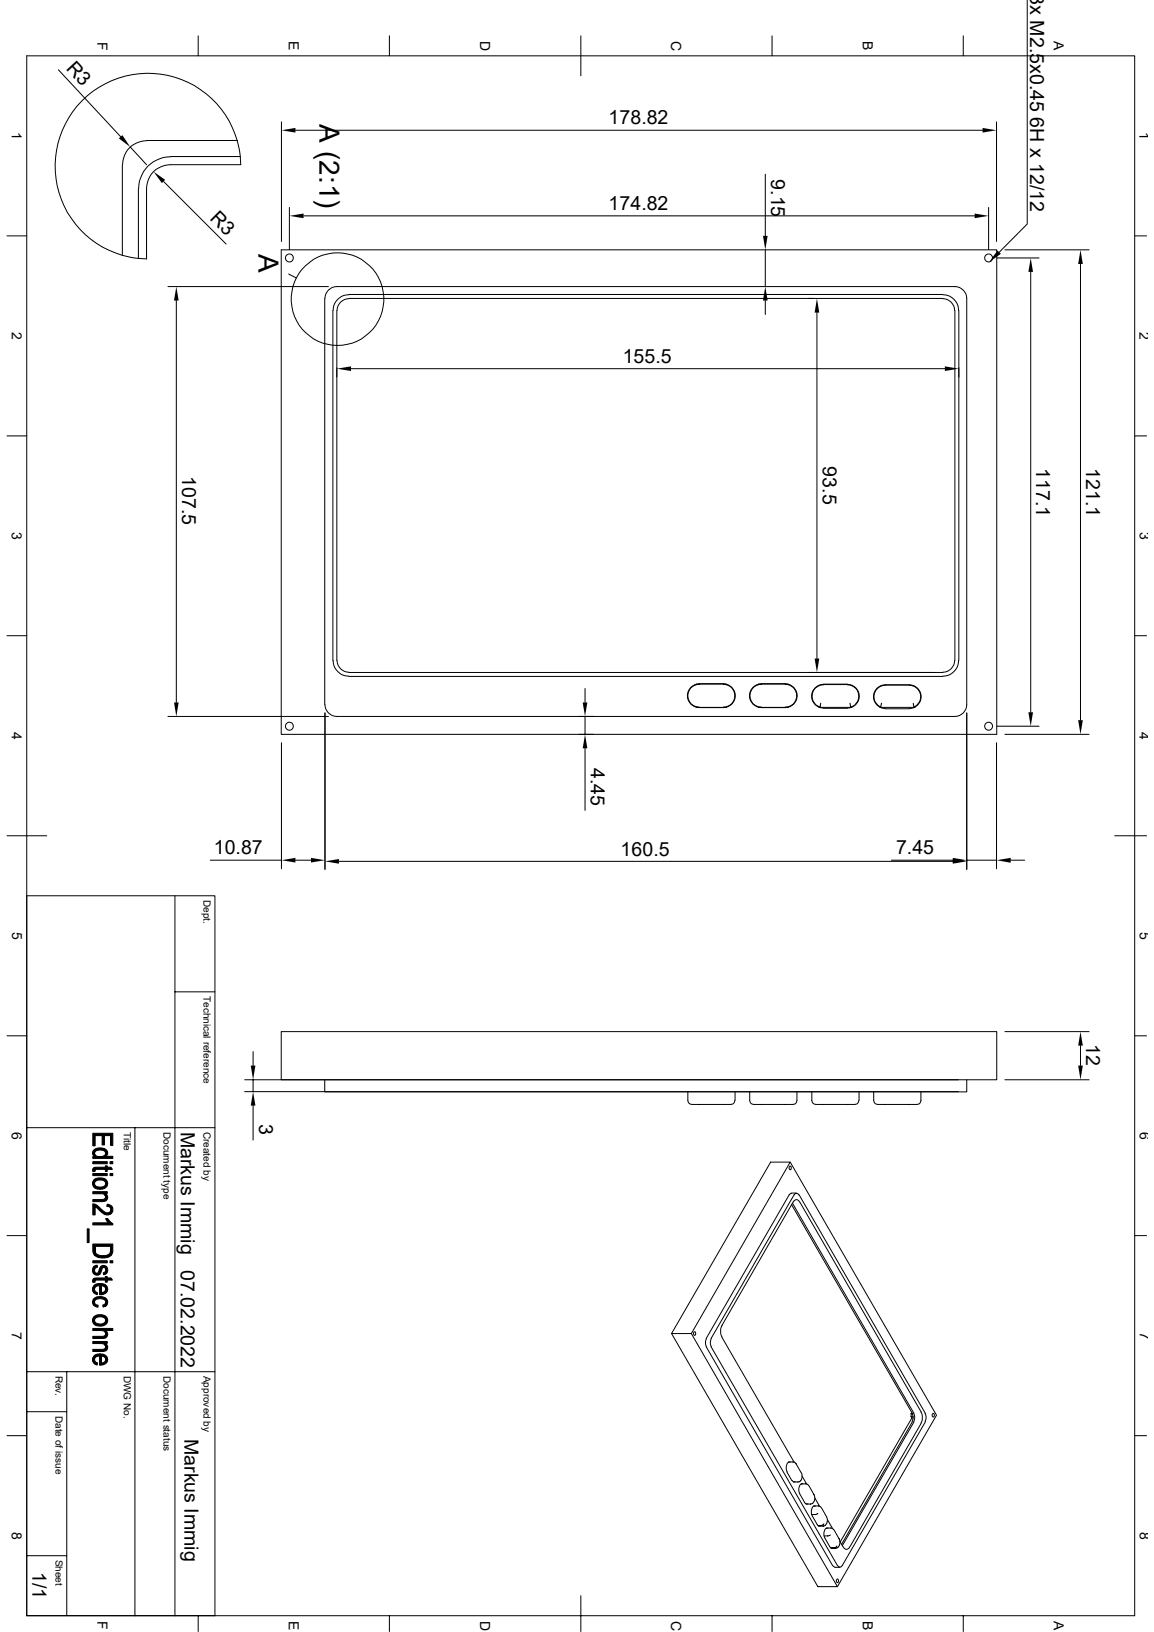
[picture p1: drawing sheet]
<svg xmlns="http://www.w3.org/2000/svg" width="210mm" height="297mm" viewBox="0 0 210 297" stroke-linecap="round" stroke-linejoin="round" font-family="sans-serif">
<g fill="none" stroke="#000" stroke-width=".18">
<path d="M4.9 10.2h201.6v283.8h-201.6zM10.6 12.7l11.4 12.2M15 18.3a16.9 16.9 0 0 1 18.3-3.7 16.9 16.9 0 0 1 10.5 15.4h-12.8a4.3 4.3 0 0 0-4.3 4.3v12.8a16.9 16.9 0 0 1-15.5-10.5 16.9 16.9 0 0 1 3.8-18.3zM36.1 6.5v3.7M70.9 6.5v3.7M105.7 6.5v7.3M140.5 6.5v3.7M175.3 6.5v3.7M186.9 0v40.8l-5 5.1M22.3 30v16.4M23.7 26.8l3 3.2M25.2 34.3v12.7"/>
<path d="M26.7 25.6h16.4M26.7 25.6a4.3 4.3 0 0 0-4.4 4.4M29.8 33l11.3 11.4M31 28.5a5.8 5.8 0 0 0-5.8 5.8M31 28.5h12.7M51.2 22.2v21.7M52.7 37.8v7.6M53.8 23.7h125M55.2 39.3h122.2M139.3 31.7v11.2M179.9 37.8v7.6M181.4 22.2v21.7"/>
<path d="M1.3 42.9h3.6M30.6 52.2h29.2M32.1 54.7v73.1M51.2 45.5h130.2v88.1h-130.2zM52.5 49.9l1.4 .7M59.1 54.3v73.9M59.1 54.3a2.17 2.17 0 0 1 2.2-2.1h112.5a2.17 2.17 0 0 1 2.1 2.1v73.9a2.17 2.17 0 0 1-2.1 2.2h-112.5a2.17 2.17 0 0 1-2.2-2.2M60.6 56.5v63.7M61.3 56.5v63.7M63.5 53.6h108.1M63.5 54.3h108.1M63.5 54.4a2.17 2.17 0 0 0-2.2 2.1"/>
<path d="M63.5 53.6a2.89 2.89 0 0 0-2.9 2.9M139.3 45.5v6.7M139.3 54.7v2.5M148.7 56.9v62.9M171.6 53.6a2.89 2.89 0 0 1 2.9 2.9M171.6 54.4a2.17 2.17 0 0 1 2.1 2.1M173.8 56.5v63.7M174.5 56.5v63.7M181.4 46.9h7.7M182.9 45.5h15.3M187.6 49.5v80.1M196.6 48v83.1"/>
<path d="M206.5 42.9h2.2M1.3 79.3h3.6M63.9 67.1h108.1M206.5 79.3h2.2M1.3 115.7h3.6M206.5 115.7h2.2M30.6 130.4h29.2M51.2 135.2v22.9M59.1 129.8v28.5M60.6 120.2a2.89 2.89 0 0 0 2.9 2.9M61.3 120.2a2.17 2.17 0 0 0 2.2 2.1M63.5 123.1h108.1"/>
<path d="M63.5 122.4h108.1M105.4 133.6h2.6M106.5 125.3v2.5M106.5 130.4v3.2M106.5 136.2v11.3M126.7 124.5h5.5M127.3 124.4h4.4M127.3 124.5a2.16 2.16 0 0 0-2.2 2.1 2.16 2.16 0 0 0 2.2 2.2l4.9-.1M127.3 124.5a2.07 2.07 0 0 0-2.1 2.1 2.07 2.07 0 0 0 2.1 2.1M131.7 124.5a2.16 2.16 0 0 1 2.1 2.1 2.16 2.16 0 0 1-2.1 2.2l-5-.1M131.7 124.5a2.07 2.07 0 0 1 2 2.1 2.07 2.07 0 0 1-2 2.1M138 128.7h5.5"/>
<path d="M138 124.5h5.5M138.6 124.4h4.3M138.6 124.5a2.16 2.16 0 0 0-2.2 2.1 2.16 2.16 0 0 0 2.2 2.2M138.6 124.5a2.07 2.07 0 0 0-2.1 2.1 2.07 2.07 0 0 0 2.1 2.1M142.9 124.5a2.16 2.16 0 0 1 2.2 2.1 2.16 2.16 0 0 1-2.2 2.2M142.9 124.5a2.07 2.07 0 0 1 2.1 2.1 2.07 2.07 0 0 1-2.1 2.1M149 128.7h.2M149.4 128l-.2 .7M149.9 124.5h4.3M149.9 128.9h4.3M149.9 124.6h4.3M149.9 124.5a2.16 2.16 0 0 0-2.2 2.2 2.16 2.16 0 0 0 2.2 2.2"/>
<path d="M149.9 124.6a2.08 2.08 0 0 0-2.1 1.8 2.08 2.08 0 0 0 1.5 2.3M154.2 124.6a2.08 2.08 0 0 1 2.1 1.8 2.08 2.08 0 0 1-1.5 2.3M154.2 124.5a2.16 2.16 0 0 1 2.2 2.2 2.16 2.16 0 0 1-2.2 2.2M154.7 128l.1 .7h-5.6M154.8 128.7h.2M160.1 128.7h.2M160.3 128.7h6.2M160.4 128l-.1 .7M161.1 129h4.4M161.1 124.7h4.4M161.1 124.7a2.08 2.08 0 0 0-2 1.7 2.08 2.08 0 0 0 1.2 2.3M165.5 124.7a2.08 2.08 0 0 1 2 1.7 2.08 2.08 0 0 1-1.2 2.3"/>
<path d="M165.5 128.9a2.16 2.16 0 0 0 2.1-2.1 2.16 2.16 0 0 0-2.1-2.2h-4.4a2.16 2.16 0 0 0-2.1 2.2 2.16 2.16 0 0 0 2.1 2.1M166.2 128l.2 .7M173.7 120.2a2.17 2.17 0 0 1-2.1 2.1M174.5 120.2a2.89 2.89 0 0 1-2.9 2.9M175.9 129.8v28.5M181.4 135.2v22.9M181.4 132.2h7.7M182.9 133.6h15.3M1.3 152.1h7.2M38.3 156.5h12.9M53.8 156.5h2.8M61.7 156.8h111.7"/>
<path d="M162.2 156.5h11.2M175.9 156.5h5.5M183.9 156.5h2.6M202.9 152.1h5.8M4.9 163h34.2v131M31.8 163v131M1.3 188.5h3.6M31.8 180.5h7.3M44.5 196.5h129.9M44.5 198.7h129.9M46.1 191.4v2.5M46.1 196.5v2.2"/>
<path d="M51.2 187.7h130.2v8.8h-130.2zM59.1 196.5v2.2h116.8v-2.2M125.2 198.7v1.6a.91 .91 0 0 0 1.2 .7h5.3a2.61 2.61 0 0 0 1.8-.2l.2-.5M133.8 198.7v1.6M145 198.7v1.6a.75 .75 0 0 1-.9 .7h-5.5a2.85 2.85 0 0 1-1.9-.2l-.3-.5v-1.6M147.7 198.7v1.6a.91 .91 0 0 0 1.3 .7h5.2a2.61 2.61 0 0 0 1.9-.2l.2-.5M156.3 198.7v1.6M159 198.7v1.6a.93 .93 0 0 0 1.3 .7h5.2a2.85 2.85 0 0 0 1.9-.2l.2-.5v-1.6M182.9 187.7h15.3M182.9 196.5h15.3M196.6 190.3v3.6M206.5 188.5h2.2"/>
<path d="M4.9 205.2h34.2M24.6 205.2v88.8M46.1 201.2v6.3M143.6 217.4l-15.1 26.2M143.7 212.3a.3 .3 0 0 1 .3 .3 .3 .3 0 0 1-.3 .3l-.1-.3zM143.8 211.5l26.6 46.1-18 31.2M144.1 217.2l-.5 .3M144.1 219.2l21.9 38M144.1 217.1h.8M144.2 219l22.1 38.2M144.4 218.7l-13 22.6M144.4 218.7a.57 .57 0 0 1 .5-.4 .57 .57 0 0 1 .6 .4"/>
<path d="M144.5 217.5l.4-.3 .5 .3M144.5 217.4l-15.1 26.2M145.4 217.4l23 39.8M145.5 218.7l22.1 38.3M1.3 224.9h3.6M206.5 224.9h2.2M4.9 256.9h7.2M4.9 249.6h34.2M12.1 249.6v44.4M122.2 242.7h3.6l18-31.2h-3.5l-18.1 31.2 26.6 46.1h3.6l-26.6-46.1M126.3 242.4a.3 .3 0 0 1 .3 .3 .3 .3 0 0 1-.3 .3l-.1-.3zM128.5 245.1l23 39.8"/>
<path d="M128.6 243.6l-.2 .5 .2 1M129.4 245.1l23 39.8M129.5 243.6l-.2 .5 .2 1M131.4 243.3l13.1 22.8M131.4 241.3a2.16 2.16 0 0 0 0 2M165.8 257.3v.5M165.9 257.1l-.1 .2h.3M165.9 258.1l-13 22.5M166 257.2l.2 .5-.2 1M166 258.8l-12.8 22.3M166.2 257.8h-.4l.1 .3h.3M166.3 257.2l.2 .5-.2 1"/>
<path d="M166.3 258.8l-13 22.5M167.6 257a2.16 2.16 0 0 1 0 2M167.6 259l-13 22.6M168.4 257.2l.1 .5-.1 1M168.4 258.8l-15.1 26.1-.4 .3-.5-.3M169.8 257.3a.3 .3 0 0 1 .3 .3 .3 .3 0 0 1-.3 .3l-.2-.3zM1.3 261.3h3.6M143.2 267.9l.9 1.6M143.5 266.1h.1M143.5 266.1h1l.2 .1 1.3 2.2v.5l-.4 .7-.2 .1h-1M143.8 266.1a.88 .88 0 0 0-.7 1.3l.2 .5M144.1 269.4l.3 .3h.3"/>
<path d="M144.4 269.7h.1M145.8 270.1h.1M145.8 270h.9l.4 .2 1.2 2.1v.7l-.4 .6-1.2 .1M146 268.6l.8 1.5M146.1 270.1a.88 .88 0 0 0-.7 1.3l1 2 .3 .3h.3M146.7 273.7h.1M148.1 274.1h.1M148.1 274.1h.9l.4 .1 1.1 2.1v.7l-.3 .6-1.2 .1M148.3 272.6l.8 1.5M148.4 274.1a.88 .88 0 0 0-.7 1.3l1 2.1 .3 .2h.3M148.8 275.4l-.3 .2h-.8M149 277.7h.1"/>
<path d="M149.9 277.3l-.3 .3h-.8M150.4 278.1h.1M150.4 278.1h.9l.4 .2 1.1 2v.8l-.3 .5-1.2 .2M150.6 276.6l.9 1.6M150.7 278.1a.88 .88 0 0 0-.8 1.3l1.1 2.1 .3 .2h.3M151.1 279.4l-.3 .1h-.9M206.5 261.3h2.2M4.9 283.1h7.2M36.1 294v2.9M70.9 294v2.9M105.7 290.4v6.5M140.5 294v2.9"/>
<path d="M151.3 281.7h.1M151.6 284.9l.4 .3M152 285.2h.9M152.3 281.3l-.3 .4h-.8M152.3 287.4a.3 .3 0 0 1 .3 .3 .3 .3 0 0 1-.3 .3l-.1-.3zM152.8 280.5l.7 1.1M153.5 281.6a.57 .57 0 0 0 .6 .4 .57 .57 0 0 0 .5-.4M175.3 294v2.9"/>
<circle cx="52.7" cy="46.9" r=".72"/>
<circle cx="61.4" cy="54.4" r="8.4"/>
<circle cx="179.9" cy="46.9" r=".72"/>
<circle cx="52.7" cy="132.2" r=".72"/>
<circle cx="179.9" cy="132.2" r=".72"/>
</g>
<g fill="#000" stroke="#000" stroke-width=".18">
<path d="M17.1 209.3l.1-.1v1.3a.74 .74 0 0 1-.1-1.2z" fill-rule="evenodd"/>
<path d="M17 212.6l.3-.1v.7h-.4l-.1-.3z" fill-rule="evenodd"/>
<path d="M19.2 217.2v.6z" fill-rule="evenodd"/>
<path d="M17.2 214.6a2.16 2.16 0 0 1 2 0v.8a1.14 1.14 0 0 0-1.8-.5l-.2 .5z" fill-rule="evenodd"/>
<path d="M16.9 216.9h2.6v.3h-.3l-.1 .4-.2-.3h-.3h-1.7z" fill-rule="evenodd"/>
<path d="M16.9 211.4h2.6v.4h-2.6z" fill-rule="evenodd"/>
<path d="M16.9 213.6h2.6v.4h-2.6z" fill-rule="evenodd"/>
<path d="M17.3 209.1l.5-.1a1.38 1.38 0 0 1 1.8 .8l-.1 .4-.3 .2v-.5a1.04 1.04 0 0 0-1.3-.6l-.5 .2-.2 .4z" fill-rule="evenodd"/>
<path d="M17.1 214.8l.1-.2v.8a1.17 1.17 0 0 0 1.8 .5l.2-.4v-.9a1.04 1.04 0 0 1 .3 1.3 1.04 1.04 0 0 1-1.2 .6 1.14 1.14 0 0 1-1.1-.4 1.14 1.14 0 0 1-.3-1.1z" fill-rule="evenodd"/>
<path d="M16.9 218.3h1.7a.5 .5 0 0 0 .6-.5v-.5a.81 .81 0 0 1 .3 1 .81 .81 0 0 1-1 .4h-1.6z" fill-rule="evenodd"/>
<path d="M17.3 212.5l1.9-.1v-.2h.3v.2h.7l.2 .4h-.9v.4h-.3v-.4h-1.8l-.1 .2z" fill-rule="evenodd"/>
<path d="M16.9 206.2h3.6v2.2h-.4v-1.7h-1.1v1.7h-.4v-1.7h-1.3v1.8h-.4z" fill-rule="evenodd"/>
<path d="M17.2 210.1a1.29 1.29 0 0 0 2-.1v.4h1.3v.4h-3.6v-.3h.3z" fill-rule="evenodd"/>
<path d="M20 211.4h.5v.4h-.5z" fill-rule="evenodd"/>
<path d="M20 213.6h.5v.4h-.5z" fill-rule="evenodd"/>
<path d="M15.9 223.6h.3v2.5h-.3z" fill-rule="evenodd"/>
<path d="M16.9 232.8l.4-.2v.7l-.4 .1z" fill-rule="evenodd"/>
<path d="M17.2 230.4l.5-.1v.3l-.3 .2-.2 .4z" fill-rule="evenodd"/>
<path d="M17.1 233.9h.1v.9l.2 .3 .3 .1v.4a1.01 1.01 0 0 1-.6-1.7z" fill-rule="evenodd"/>
<path d="M17.1 236.3h.1v.7l.2 .4 .5 .1-.1 .4a.95 .95 0 0 1-.9-.5 .95 .95 0 0 1 .2-1.1z" fill-rule="evenodd"/>
<path d="M17.3 233.8a1.98 1.98 0 0 1 1.9 .1v.7l-.1-.4-.6-.2v1.6h-.4v-1.6l-.6 .1-.3 .6z" fill-rule="evenodd"/>
<path d="M17.2 239.6a1.89 1.89 0 0 1 2 0v.7a1.13 1.13 0 0 0-1.7-.5l-.3 .5z" fill-rule="evenodd"/>
<path d="M17 230.6l.2-.2v.8a.44 .44 0 0 0 .5 .5 .44 .44 0 0 0 .3-.6 .8 .8 0 0 1 1.3-.7l-.1 .7a.35 .35 0 0 0-.3-.4 .35 .35 0 0 0-.4 .4 .95 .95 0 0 1-1 1 .97 .97 0 0 1-.5-1.5z" fill-rule="evenodd"/>
<path d="M19.2 237l.1 .7-.5 .2-.1-.4 .4-.1z" fill-rule="evenodd"/>
<path d="M16.9 229.4h2.6v.4h-2.6z" fill-rule="evenodd"/>
<path d="M19.3 230.4a.87 .87 0 0 1 .3 .9 .87 .87 0 0 1-.8 .7l.1-.4a.36 .36 0 0 0 .3-.5z" fill-rule="evenodd"/>
<path d="M18.5 234v1.2h.4l.2-.3 .1-1a.99 .99 0 0 1 .3 1.1 .99 .99 0 0 1-1 .6z" fill-rule="evenodd"/>
<path d="M17.2 236.3a1.72 1.72 0 0 1 2.4 .4l-.1 .7-.2 .3-.1-.7a1.06 1.06 0 0 0-1.5-.6l-.4 .2-.1 .4z" fill-rule="evenodd"/>
<path d="M19.2 221.8h.4l.2 .2-.1 .5z" fill-rule="evenodd"/>
<path d="M17.3 226.8v.7a1.22 1.22 0 0 0 1.7 1 .97 .97 0 0 0 1.1-1l.1 1a2.59 2.59 0 0 1-2.9 0z" fill-rule="evenodd"/>
<path d="M16.9 219.1h.1a5.1 5.1 0 0 1 2 1.5 .73 .73 0 0 0 1.2-.5v.8a1.55 1.55 0 0 1-2.1-.6l-.8-.7v1.5h-.4z" fill-rule="evenodd"/>
<path d="M17.3 232.6h1.9v-.3h.3v.3h.7l.2 .4h-.9v.3h-.3v-.3h-1.7l-.2 .2z" fill-rule="evenodd"/>
<path d="M19.5 219.2a.98 .98 0 0 1 1 .6 .98 .98 0 0 1-.3 1.1v-.9l-.3-.3-.5-.2z" fill-rule="evenodd"/>
<path d="M16.9 222.5h2.8l.1-.5 .7 .7v.2h-3.6z" fill-rule="evenodd"/>
<path d="M16.9 226.4h3.6v1.4l-.2 .5-.1 .2-.1-1.7h-2.8v1.7h-.1l-.3-.7z" fill-rule="evenodd"/>
<path d="M20 229.4h.5v.4h-.5z" fill-rule="evenodd"/>
<path d="M17.1 246.8l.1-.1v.8a.49 .49 0 0 0 .5 .5v.4a.97 .97 0 0 1-.8-.6 .97 .97 0 0 1 .2-1z" fill-rule="evenodd"/>
<path d="M19.2 244.5v.6z" fill-rule="evenodd"/>
<path d="M17.2 246.7a1.89 1.89 0 0 1 2 0v.7l-.2-.5-.5-.1v1.6l-.2 .1h-.2v-1.7l-.7 .2-.2 .4z" fill-rule="evenodd"/>
<path d="M16.9 244.1h2.6v.4h-.3l-.1 .4-.2-.3-.4-.1h-1.6z" fill-rule="evenodd"/>
<path d="M17.1 239.6h.1v.7a1.17 1.17 0 0 0 1.8 .4l.2-.3v-.8a1.04 1.04 0 0 1 .3 1.2 1.04 1.04 0 0 1-1.3 .5 1.1 1.1 0 0 1-1.2-.4 1.1 1.1 0 0 1 .1-1.3z" fill-rule="evenodd"/>
<path d="M16.9 243.2h1.9a.43 .43 0 0 0 .4-.5v-.6a.79 .79 0 0 1 .3 1 .79 .79 0 0 1-.9 .5h-1.7z" fill-rule="evenodd"/>
<path d="M16.9 245.6l2-.1 .3-.2v-.8a.81 .81 0 0 1 .3 1.1 .81 .81 0 0 1-1 .4h-1.6z" fill-rule="evenodd"/>
<path d="M18.5 246.8v1.2h.2l.4-.1 .1-.3v-.9a.99 .99 0 0 1 .3 1.1 .99 .99 0 0 1-1 .6z" fill-rule="evenodd"/>
<path d="M16.9 241.8h3.6v.3h-1.3v.6l-.2-.3-.2-.2-1.9-.1z" fill-rule="evenodd"/>
</g>
<g fill="#000">
<path d="M21.6 25.2l.7-.6 1.4 2.2zM27.9 31.2l2.2 1.5-.6 .6zM51.2 23.7l2.6-.4v.8zM52.7 39.3l2.5-.4v.8zM177.4 38.9l2.5 .4-2.5 .4zM178.8 23.3l2.6 .4-2.6 .4zM32.1 52.2l.4 2.5h-.8zM139.3 52.2l.4 2.5h-.8zM138.9 42.9h.8l-.4 2.6zM148.7 54.3l.4 2.6h-.8zM181.5 45.6l.7 .6-2.2 1.5zM187.6 46.9l.4 2.6h-.8z"/>
<path d="M196.6 45.5l.5 2.5h-.9zM61.3 67.1l2.6-.4v.8zM172 66.7l2.5 .4-2.5 .4zM148.3 119.8h.8l-.4 2.6zM31.7 127.8h.8l-.4 2.6zM106 127.8h.9l-.4 2.6zM106.5 133.6l.4 2.6h-.9zM187.2 129.6h.8l-.4 2.6zM196.2 131.1h.9l-.5 2.5zM51.2 156.5l2.6-.4v.9zM56.6 156.1l2.5 .4-2.5 .5zM59.1 156.8l2.6-.5v.9z"/>
<path d="M173.4 156.3l2.5 .5-2.5 .4zM173.4 156.1l2.5 .4-2.5 .5zM181.4 156.5l2.5-.4v.9zM45.6 193.9h.9l-.4 2.6zM196.6 187.7l.5 2.6h-.9zM196.2 193.9h.9l-.5 2.6zM46.1 198.7l.4 2.5h-.9z"/>
</g>
<g font-size="5.1">
<text x="58.1" y="22.6" transform="rotate(90 58.1 22.6)">A (2:1)</text>
<text x="47.1" y="46.3" transform="rotate(90 47.1 46.3)">A</text>
</g>
<g font-size="3.6">
<text x="187.5" y="1" transform="rotate(90 187.5 1)">x M2.5x0.45 6H x 12/12</text>
<text x="11.9" y="12.5" transform="rotate(47 11.9 12.5)">R3</text>
<text x="110.7" y="22.6">178.82</text>
<text x="140.3" y="32.6" transform="rotate(90 140.3 32.6)">9.15</text>
<text x="38.1" y="39.8" transform="rotate(45 38.1 39.8)">R3</text>
<text x="110.7" y="38.2">174.82</text>
<text x="113.3" y="66">155.5</text>
<text x="33.1" y="86.7" transform="rotate(90 33.1 86.7)">107.5</text>
<text x="149.7" y="84.9" transform="rotate(90 149.7 84.9)">93.5</text>
<text x="188.6" y="85.2" transform="rotate(90 188.6 85.2)">117.1</text>
<text x="197.7" y="85.2" transform="rotate(90 197.7 85.2)">121.1</text>
<text x="107.5" y="139.7" transform="rotate(90 107.5 139.7)">4.45</text>
<text x="38.9" y="155.5">10.87</text>
<text x="112.9" y="155.7">160.5</text>
<text x="163.1" y="155.5">7.45</text>
<text x="197.7" y="190" transform="rotate(90 197.7 190)">12</text>
<text x="32.9" y="206" transform="rotate(90 32.9 206)">Markus Immig</text>
<text x="47.2" y="204.6" transform="rotate(90 47.2 204.6)">3</text>
<text x="32.9" y="231.1" transform="rotate(90 32.9 231.1)">07.02.2022</text>
<text x="33.6" y="261.8" transform="rotate(90 33.6 261.8)">Markus Immig</text>
<text x="5.9" y="286.1" transform="rotate(90 5.9 286.1)">1/1</text>
</g>
<g font-size="2.5">
<text x="17.7" y="7.6" transform="rotate(90 17.7 7.6)">F</text>
<text x="52.6" y="7.5" transform="rotate(90 52.6 7.5)">E</text>
<text x="87.4" y="7.5" transform="rotate(90 87.4 7.5)">D</text>
<text x="122.2" y="7.5" transform="rotate(90 122.2 7.5)">C</text>
<text x="157" y="7.5" transform="rotate(90 157 7.5)">B</text>
<text x="191.8" y="7.5" transform="rotate(90 191.8 7.5)">A</text>
<text x="2.2" y="24" transform="rotate(90 2.2 24)">1</text>
<text x="207.4" y="24" transform="rotate(90 207.4 24)">1</text>
<text x="2.2" y="60.4" transform="rotate(90 2.2 60.4)">2</text>
<text x="207.4" y="60.4" transform="rotate(90 207.4 60.4)">2</text>
<text x="2.2" y="96.8" transform="rotate(90 2.2 96.8)">3</text>
<text x="207.4" y="96.8" transform="rotate(90 207.4 96.8)">3</text>
<text x="2.2" y="133.2" transform="rotate(90 2.2 133.2)">4</text>
<text x="207.4" y="133.2" transform="rotate(90 207.4 133.2)">4</text>
<text x="2.2" y="169.6" transform="rotate(90 2.2 169.6)">5</text>
<text x="207.4" y="169.6" transform="rotate(90 207.4 169.6)">5</text>
<text x="2.2" y="206" transform="rotate(90 2.2 206)">6</text>
<text x="207.4" y="206" transform="rotate(90 207.4 206)">6</text>
<text x="2.2" y="242.4" transform="rotate(90 2.2 242.4)">7</text>
<text x="207.4" y="242.4" transform="rotate(90 207.4 242.4)">7</text>
<text x="2.2" y="278.8" transform="rotate(90 2.2 278.8)">8</text>
<text x="207.4" y="278.8" transform="rotate(90 207.4 278.8)">8</text>
<text x="17.7" y="295.1" transform="rotate(90 17.7 295.1)">F</text>
<text x="52.6" y="295" transform="rotate(90 52.6 295)">E</text>
<text x="87.4" y="294.9" transform="rotate(90 87.4 294.9)">D</text>
<text x="122.2" y="294.9" transform="rotate(90 122.2 294.9)">C</text>
<text x="157" y="295" transform="rotate(90 157 295)">B</text>
<text x="191.8" y="295" transform="rotate(90 191.8 295)">A</text>
</g>
<g font-size="1.8">
<text x="37" y="163.7" transform="rotate(90 37 163.7)">Dept.</text>
<text x="37" y="181.2" transform="rotate(90 37 181.2)">Technical reference</text>
<text x="22.5" y="206" transform="rotate(90 22.5 206)">Title</text>
<text x="29.8" y="206" transform="rotate(90 29.8 206)">Document type</text>
<text x="37" y="206" transform="rotate(90 37 206)">Created by</text>
<text x="10.1" y="250.4" transform="rotate(90 10.1 250.4)">Rev.</text>
<text x="22.5" y="250.4" transform="rotate(90 22.5 250.4)">DWG No.</text>
<text x="29.8" y="250.4" transform="rotate(90 29.8 250.4)">Document status</text>
<text x="37" y="250.4" transform="rotate(90 37 250.4)">Approved by</text>
<text x="10.1" y="257.6" transform="rotate(90 10.1 257.6)">Date of issue</text>
<text x="10.1" y="283.9" transform="rotate(90 10.1 283.9)">Sheet</text>
</g>
</svg>
